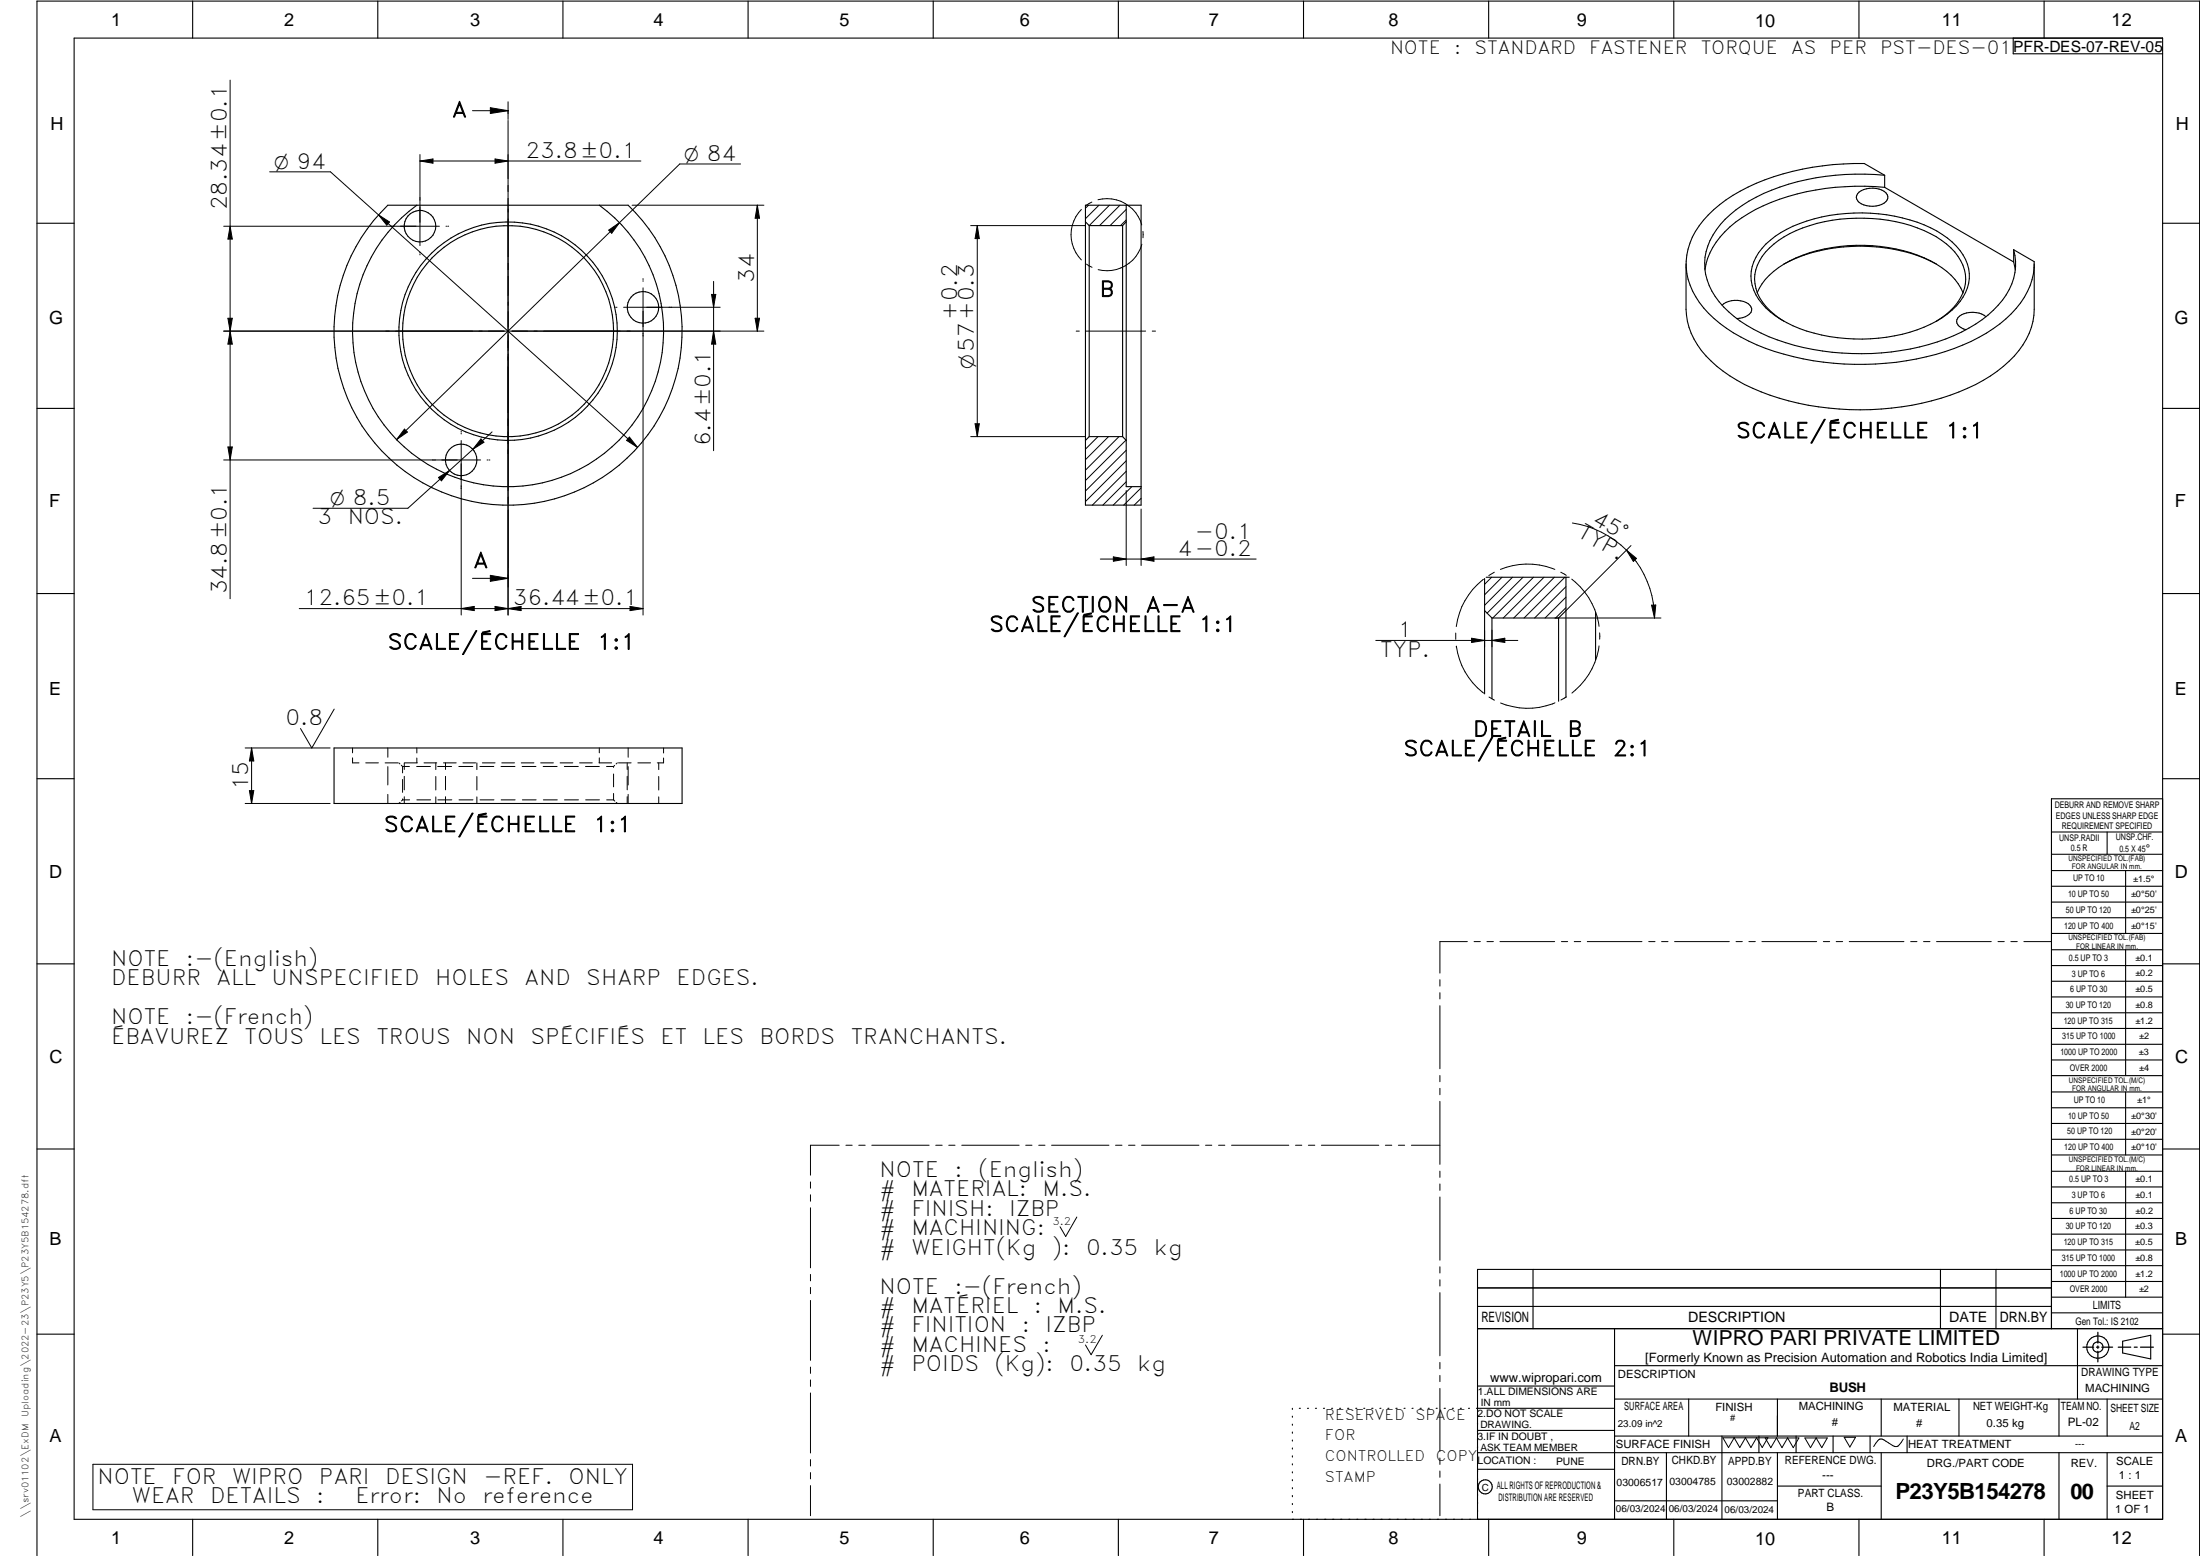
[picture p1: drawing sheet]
<svg xmlns="http://www.w3.org/2000/svg" width="594mm" height="420mm" viewBox="0 0 594 420" stroke-linecap="round" stroke-linejoin="round" font-family="sans-serif">
<g fill="none" stroke="#000" stroke-width=".3">
<path d="M20 10.3h564v400h-564zM52 .3v10M102 .3v10M152 .3v10M202 .3v10M252 .3v10M302 .3v10M352 .3v10M402 .3v10M452 .3v10M502 .3v10M543.6 10.3v4.2h40.4"/>
<path d="M552 .3v10M104.7 55.4h64.9a47 47 0 0 1 1.1 67 47 47 0 0 1-67 0 47 47 0 0 1 1-67zM112.6 55.4a42 42 0 0 0-6.6 62.1 42 42 0 0 0 62.4 0 42 42 0 0 0-6.6-62.1M293.1 59.9l1 1M293.1 55.4h15v81h-15zM304.1 59.9l-1 1M304.1 55.4v76h4M502 51.9a6.2 6.2 0 0 1 7.3 .2 1.86 1.86 0 0 1 .4 1.9 1.86 1.86 0 0 1-1.6 1.2 6.2 6.2 0 0 1-6.5-1 1.57 1.57 0 0 1 .4-2.3zM508.9 50.6l34.9 20.1M508.9 47.3l-5.5-3.1a67.7 67.7 0 0 0-35.5 8.5 27.4 27.4 0 0 0-11.6 13 16.6 16.6 0 0 0 2.6 16 38.4 38.4 0 0 0 17.9 12.4 76.8 76.8 0 0 0 53.2-.9 34.5 34.5 0 0 0 16.6-12.9 17.4 17.4 0 0 0 2.7-9.6l-5.5-3.3M508.9 47.3v3.3M508.9 50.6a65.4 65.4 0 0 0-34.8 6 27 27 0 0 0-12.4 11.7l-.6 1.6-.7 3"/>
<path d="M508.9 47.3a63.5 63.5 0 0 0-36.6 7 23 23 0 0 0-11.6 13.6 16.1 16.1 0 0 0 4.7 15 42.3 42.3 0 0 0 21.6 11 67.6 67.6 0 0 0 42.7-4.2 26.9 26.9 0 0 0 13.6-13 14.4 14.4 0 0 0 .5-9.3M10 60.3h10M294.1 60.9v57M294.1 60.9h9M303.1 60.9v57M455.3 71.2v12.3a20.7 20.7 0 0 0 8.3 15.4 55.8 55.8 0 0 0 27.5 11 74.2 74.2 0 0 0 42.4-6.1 30.1 30.1 0 0 0 14.5-13.8 16.5 16.5 0 0 0 1.3-6.5v-12.3M474.5 79a20.2 20.2 0 0 1 12.3-10.1 45.6 45.6 0 0 1 34.5 1.5 17.5 17.5 0 0 1 8.8 8.6M476.8 65.9a32.4 32.4 0 0 1 17.3-7.7 46 46 0 0 1 28.9 4.2 16.7 16.7 0 0 1 8.6 10.2 12.4 12.4 0 0 1-5.7 12.2 39.9 39.9 0 0 1-25.3 6.7 37.7 37.7 0 0 1-22.5-7.3 12.6 12.6 0 0 1-5.2-11 13.3 13.3 0 0 1 3.9-7.3zM522.8 71.2a46.4 46.4 0 0 0-41 0M543.8 70.7l.4 2.2M543.8 67.4v3.3M584 60.3h10"/>
<path d="M465 82.4a6 6 0 0 1 7.6 .1 1.68 1.68 0 0 1-.7 2.7 5.7 5.7 0 0 1-2.9 .8M522.8 86.8a15 15 0 0 0 7.9-10.2 12.7 12.7 0 0 0-6.4-11.7 40.1 40.1 0 0 0-25.3-5.9 38 38 0 0 0-18.7 5.9 13.5 13.5 0 0 0-6.5 10.5 12.5 12.5 0 0 0 5.2 9.4l2.8 2M536.3 85.5a6.1 6.1 0 0 0-7.6 .3 1.76 1.76 0 0 0 .9 2.7l1.3 .5M10 110.3h10M294.1 117.9h9M294.1 117.9l-1 1M303.1 117.9l1 1M584 110.3h10M400.9 156.2v31.2M401.3 155.9h22.5M422.9 155.9v32.4M10 160.3h10"/>
<path d="M400.9 164.9l2 2M402.9 166.9v21.8M402.9 166.9h18M420.9 166.9v22.5M422.9 164.9l-2 2M430.9 165.3v12.9M584 160.3h10M10 210.3h10M90.2 202h94v15h-94zM584 215.7h-30v143.1M584 210.3h10M554 224.7h30"/>
<path d="M554 230.7h30M554 235.1h30M554 239.3h30M569 224.7v6M574 235.1v17M554 243.6h30M554 247.8h30M554 252.1h30M554 256.5h30M574 256.5v33.9M10 260.3h10M554 260.7h30"/>
<path d="M554 265h30M554 269.2h30M554 273.5h30M554 277.7h30M584 260.3h10M554 282h30M554 286.2h30M554 290.4h30M554 294.9h30M554 299.1h30M574 294.9v17M10 310.3h10"/>
<path d="M554 303.4h30M554 307.6h30M554 311.9h30M554 316.3h30M574 316.3v34M584 310.3h10M554 320.5h30M554 324.8h30M554 329h30M554 333.2h30M554 337.5h30M399 358.8h185"/>
<path d="M399 352.8h155M399 347.8h155M414 342.8v16M436 358.8v51.5M524 342.8v16M539 342.8v16M554 341.8h30M554 346h30M554 350.3h30M554 354.5h30M554 342.8h-155v67.5M561 358.8v19"/>
<path d="M10 360.3h10M399 374.3h37M436 368.8h148M436 377.8h148M456 377.8v10M480 377.8v10M508 377.8v10M529 377.8v10M556 377.8v10M569 377.8v10M573.2 362.2l7.6-1.6v6.3l-7.6-1.6zM584 360.3h10"/>
<path d="M349 380.3v.3M349 382.4v.3M349 384.6v.3M349 386.7v.3M349 388.8v.3M349 391v.3M349 393.1v.3M349 395.3v.3M349 397.4v.3M349 399.5v.3M350.9 380.3h.2M353.1 380.3h.2"/>
<path d="M355.2 380.3h.3M357.4 380.3h.3M359.6 380.3h.3M361.7 380.3h.3M363.9 380.3h.3M366.1 380.3h.3M368.3 380.3h.2M370.4 380.3h.3M372.6 380.3h.3M374.8 380.3h.3M376.9 380.3h.4M379.1 380.3h.3"/>
<path d="M381.3 380.3h.3M383.4 380.3h.4M385.6 380.3h.3M387.8 380.3h.3M390 380.3h.3M392.2 380.3h.3M394.3 380.3h.3M396.5 380.3h.3M398.7 380.3h37.3M399 386.2h37M399 396.7h37M436 387.8h148"/>
<path d="M450 392.3v18M465 387.8v22.5M475 387.8v4.5M480 392.3v18M485 387.8v4.5M495 387.8v4.5M505 387.8v4.5M508 392.3v18M515 387.8v4.5M556 392.3v18M569 392.3v18M584 392.3h-185"/>
<path d="M52 410.3v9.7M102 410.3v9.7M152 410.3v9.7M202 410.3v9.7M252 410.3v9.7M302 410.3v9.7M349 401.7v.3M349 403.8v.4M349 406v.3M349 408.1v.3M352 410.3v9.7M402 410.3v9.7"/>
<path d="M436 405.3h44M452 410.3v9.7M480 401.3h28M502 410.3v9.7M552 410.3v9.7M569 401.3h15M10 420v-419.7h584v419.7"/>
<circle cx="113.4" cy="61.1" r="4.3"/>
<circle cx="137.2" cy="89.4" r="28.5"/>
<circle cx="137.2" cy="89.4" r="29.5"/>
<circle cx="173.6" cy="83" r="4.3"/>
<circle cx="124.5" cy="124.2" r="4.2"/>
<circle cx="566.5" cy="363.8" r="2.99"/>
<circle cx="566.5" cy="363.7" r="1.41"/>
<circle cx="401.1" cy="401.5" r="1.9"/>
</g>
<path d="M566.5 359.7v3M562.5 363.8h2.9M566.1 363.8h.7M566.5 363.4v.7M566.5 364.9v2.8M567.6 363.8h2.9M572 363.8h3.4M576.3 363.8h.8M578 363.8h3.5" fill="none" stroke="#000" stroke-width=".34"/>
<g fill="none" stroke="#000" stroke-width=".27">
<path d="M62.1 21.6v140.1M127.6 29.9h9.6M132.4 29.1l4.8 .8-4.8 .7zM137.2 27.5v4.8M137.2 32.5v133.6M72.8 46.4h16.4l13 11.6M102.2 58l70 62.8M102.2 58l3 1.9-.8 .9zM113.4 43.5h59.7M113.4 41.7v24.6M113.4 43.5l3.5-.6v1.2zM133.7 42.9l3.5 .6-3.5 .6z"/>
<path d="M170.7 55.4h35.6M200 44.3h-16.4l-16.3 15.8M204.5 55.4l.6 3.5h-1.2zM204.5 55.4v34M292 56.6a9.7 9.7 0 0 0 0 13.6M294 55.4l-.9 .8M294.8 54.6l-1.4 .8M296.5 53.9a9.7 9.7 0 0 1 11.8 6.8M296.7 55.4l-3.6 3.7M299.6 55.4l-5.5 5.5M302.4 55.4l-5.5 5.5M304.1 59.4l-1.5 1.5"/>
<path d="M304.1 56.6l-4.3 4.3M60.4 61.1h58.3M62.1 61.1l.6 3.5h-1.2zM113.4 68.1v.2M113.4 68.6v.2M120.4 61.1h.2M120.9 61.1h.3M164.4 62.1l2.9-2-2.1 2.9zM167.3 60.1l-60.2 58.6M173.6 77.7v88.4M173.6 75.2v.3M173.6 75.8v.2"/>
<path d="M192.1 79.5h1.2l-.6 3.5zM192.7 76v45.7M262.1 60.9h31M263.9 60.9v57M263.9 60.9l.5 3.5h-1.1zM293.4 71.3l1.5 .9M308.3 66a9.8 9.8 0 0 1-11.8 6.8M308.6 62.5v1.7M60.4 89.4h145.9M61.5 85.9h1.2l-.6 3.5zM62.1 89.4l.6 3.5h-1.2zM165.9 83h.3"/>
<path d="M166.4 83h.2M192.7 89.4l.6 3.5h-1.2zM194.5 83h-26.1M203.9 85.9h1.2l-.6 3.5zM290.6 89.4h.9M293.2 89.4h16.2M311.1 89.4h.9M109.2 115.9l.8 .8-2.9 2zM124.5 116.4v.3M124.5 117v.2M124.5 119v47.1M129.9 118.5l.8 .9-3 1.9z"/>
<path d="M132.9 116.6l-22.8 20.6h-25.6M170 118l2.2 2.8-3-1.9zM262.1 117.9h31M263.3 114.4h1.1l-.5 3.5zM296.5 117.9l-3.4 3.4M299.3 117.9l-6.2 6.2M302.2 117.9l-9.1 9.1M304.1 118.8l-11 11M60.4 124.2h69.4M61.5 120.7h1.2l-.6 3.5zM118.4 128.9l3-1.9-2.2 2.8zM131.5 124.2h.2"/>
<path d="M132 124.2h.3M304.1 124.4l-11 11M304.1 130.1l-6.3 6.3M304.1 121.6l-11 11M304.1 127.3l-9.1 9.1M304.1 132.5v20.2M305.6 131.4l-5 5M308.1 134.6l-1.8 1.8M308.1 131.7l-4.7 4.7M308.1 137.5v15.2M127.6 156.2h9.6M132.4 155.4l4.8 .8-4.8 .8z"/>
<path d="M297.1 151h42.1M300.6 150.4l3.5 .6-3.5 .6zM308.1 151l3.5-.6v1.2zM400.6 156.4a19.5 19.5 0 0 0-7.4 12.8M402.8 155.9l-1.9 1.9M403.5 154.5l-1.5 .9M405.6 155.9l-4.7 4.7M408.4 155.9l-7.5 7.5M411.3 155.9l-9.7 9.7M414.1 155.9l-11 11M416.9 155.9l-11 11M419.7 155.9l-10.9 11"/>
<path d="M419.9 153.8a19.4 19.4 0 0 0-14.7 0M421.5 154.5l1.4 .9M422.6 155.9l-11 11M422.9 158.4l-8.5 8.5M424.4 156.4a19.1 19.1 0 0 1 7.4 12.7M424.6 141.2a26.4 26.4 0 0 1 14.6 7.3M439.2 148.5l2.7 2.3-.8 .8zM439.2 148.5a26.2 26.2 0 0 1 7.6 18.4M440.4 147.3l-17.4 17.5M80.8 164.3h92.8M124.5 164.3l3.6-.6v1.2zM133.7 163.7l3.5 .6-3.5 .6z"/>
<path d="M137.2 164.3l3.5-.6v1.2zM170.1 163.7l3.5 .6-3.5 .6zM371.5 172.9h38.4M393.1 170.9v1.7M393.3 174.5a19.1 19.1 0 0 0 7.3 12.7M393.3 174.5h.1M397.4 172.3l3.5 .6-3.5 .6zM400.9 170.2v4.5M402.9 172.9l3.5-.6v1.2zM402.9 170.1v4.6M419.9 166.9h28.6M422.9 164.1l-2.8 2.8"/>
<path d="M422.9 161.2l-5.7 5.7M431.8 174.4a19.3 19.3 0 0 1-7.3 12.8M432 170.9v1.7M446 163.4h1.1l-.3 3.5zM90.2 191.5l-6 10.5-3.1-5.3M402.1 188.2l1.5 .9M419.9 189.8a19.1 19.1 0 0 1-14.7 0M423 188.2l-1.5 .8M66.2 202h22.9M66.2 217h22.9M67.3 213.5h1.2l-.6 3.5zM67.9 202v15"/>
<path d="M67.9 202l.6 3.5h-1.2zM95.2 204.6v1.4h1.7M95.2 202v1.3M98.8 206h3.4M104 206h3.4M104.7 202v2.5M104.7 207v5M104.7 214.5v2.5M107.7 206l.3 .3M108 216.7l-.3 .3M108.4 206.6l.3 .4M108.7 216h1.9"/>
<path d="M108.7 207h1.9M108.7 207v1.7M108.7 210.5v3.5M108.7 215.7v.3M108.7 216l-.3 .3M109.2 206v1.8M109.2 209.6v3.7M109.2 215.1v1.9M109.3 206h3.4M112.5 207h3.7M112.6 216h3.7M112.6 202v1.3"/>
<path d="M112.6 204.7v1.3M114.5 206h3.4M117.7 206v1.8M117.7 209.7v3.6M117.7 215.2v1.8M118.2 207h3.8M118.2 216h3.8M119.8 206h3.4M120.3 206v1.8M120.3 209.6v3.7M120.3 215.1v1.9M123.9 207h3.8"/>
<path d="M123.9 216h3.8M125 206h3.4M128.8 206v1.8M128.8 209.7v3.6M128.8 215.2v1.8M129.6 207h3.7M129.6 216h3.8M130.3 206h3.4M135.3 207h3.8M135.3 216h3.8M135.5 206h3.4M140.8 206h3.4"/>
<path d="M141 207h3.7M141 216h3.8M146 206h3.4M146.7 207h3.7M146.7 216h3.8M151.3 206h3.4M152.4 207h3.8M152.4 216h3.8M156.5 206h3.4M158.1 207h3.7M158.2 216h3.7M161.7 206h3.5"/>
<path d="M161.8 202v1.3M161.8 204.6v1.4M163.8 207h1.9M163.8 216h1.9M165.7 216l.3 .3M165.7 207v.2M165.7 209v3.5M165.7 214.2v1.8M166 206.7l-.3 .3M166.4 216.7l.3 .3M166.7 206l-.3 .3M167 206h3.4"/>
<path d="M169.4 206v1.8M169.4 209.6v3.7M169.4 215.1v1.9M169.6 202v2.5M169.6 207v5M169.6 214.5v2.5M172.2 206h3.5M177.9 206v1.8M177.9 209.7v3.6M177.9 215.2v1.8M179.2 204.7v1.3h-1.7M179.2 202v1.3"/>
<path d="M396.2 254.3h-7.4v8.5M398.1 254.3h1.6M401.5 254.3h1.8M405 254.3h14.8M421.6 254.3h1.7M425.1 254.3h1.7M428.6 254.3h14.8M445.2 254.3h1.7M448.7 254.3h1.7M452.2 254.3h14.8M468.8 254.3h1.7M472.3 254.3h1.7"/>
<path d="M475.8 254.3h14.8M492.4 254.3h1.7M495.8 254.3h1.8M499.4 254.3h14.7M516 254.3h1.6M519.4 254.3h1.8M522.9 254.3h14.8M539.5 254.3h1.7M543 254.3h1.7M546.5 254.3h7.4M388.8 264.5v1.8M388.8 268.1v1.6"/>
<path d="M388.8 271.6v17M388.8 290.4v1.7M388.8 293.9v1.7M388.8 297.4v17M218.9 319.2v1.6M226.6 309.2h-7.7v8.1M228.4 309.2h1.7M231.9 309.2h1.7M235.4 309.2h15.5M252.7 309.2h1.7M256.2 309.2h1.7M259.7 309.2h15.5"/>
<path d="M277 309.2h1.7M280.5 309.2h1.7M284 309.2h15.5M301.2 309.2h1.8M304.8 309.2h1.7M308.3 309.2h15.5M325.5 309.2h1.7M329.1 309.2h1.6M332.6 309.2h15.4M349.8 309.2h1.7M353.3 309.2h1.7M356.8 309.2h15.5"/>
<path d="M374.1 309.2h1.7M377.6 309.2h1.7M381.1 309.2h7.7M388.8 316.2v1.7M388.8 319.7v1.7M218.9 322.6v1.8M218.9 326.1v16.2M290.8 328.6l-3 5.3-1.5-2.6M388.8 323.2v17.1M218.9 344.1v1.8M218.9 347.6v1.7M218.9 351.2v16.1"/>
<path d="M388.8 342.1v1.6M388.8 345.6v1.7M388.8 349v17.1M218.9 369.1v1.7M218.9 372.6v1.8M218.9 376.1v16.2M297.7 360.6l-3.1 5.2-1.5-2.6M388.8 367.9v1.7M388.8 371.4v1.7M388.8 374.9v17M25.1 395.4h145.7v12.3h-145.7zM218.9 394.1v1.8"/>
<path d="M218.9 397.6v1.7M388.8 393.7v1.7M388.8 397.2v1.7M465.2 388.2h12.2l-1.5 2.7-1.6-2.7-1.5 2.7-1.5-2.7-1.5 2.7-1.5-2.7-1.5 2.7zM476.7 388.3h9.1l-1.6 2.6-1.5-2.6-1.5 2.6-1.5-2.6-1.5 2.6zM487.4 388.3h6l-1.5 2.6-1.5-2.6-1.5 2.6zM498 388.1h3.1l-1.6 2.6zM514 388.6l-1.1 1.5a1.2 1.2 0 0 1-1.8 .3l-1.8-1.2a1.55 1.55 0 0 0-1.6-.6 1.55 1.55 0 0 0-1.2 1.1l-.5 .9M218.9 401.2v8.1M388.8 400.7v8.6"/>
</g>
<g fill="#000">
<path d="M132.4 29.1l4.8 .8-4.8 .7zM102.2 58l3 1.9-.8 .9zM113.4 43.5l3.5-.6v1.2zM133.7 42.9l3.5 .6-3.5 .6zM204.5 55.4l.6 3.5h-1.2zM62.1 61.1l.6 3.5h-1.2zM164.4 62.1l2.9-2-2.1 2.9zM192.1 79.5h1.2l-.6 3.5zM263.9 60.9l.5 3.5h-1.1zM61.5 85.9h1.2l-.6 3.5zM62.1 89.4l.6 3.5h-1.2zM192.7 89.4l.6 3.5h-1.2z"/>
<path d="M203.9 85.9h1.2l-.6 3.5zM109.2 115.9l.8 .8-2.9 2zM129.9 118.5l.8 .9-3 1.9zM170 118l2.2 2.8-3-1.9zM263.3 114.4h1.1l-.5 3.5zM61.5 120.7h1.2l-.6 3.5zM118.4 128.9l3-1.9-2.2 2.8zM132.4 155.4l4.8 .8-4.8 .8zM300.6 150.4l3.5 .6-3.5 .6zM308.1 151l3.5-.6v1.2zM439.2 148.5l2.7 2.3-.8 .8zM124.5 164.3l3.6-.6v1.2z"/>
<path d="M133.7 163.7l3.5 .6-3.5 .6zM137.2 164.3l3.5-.6v1.2zM170.1 163.7l3.5 .6-3.5 .6zM397.4 172.3l3.5 .6-3.5 .6zM402.9 172.9l3.5-.6v1.2zM446 163.4h1.1l-.3 3.5zM67.9 202l.6 3.5h-1.2zM67.3 213.5h1.2l-.6 3.5z"/>
</g>
<text font-size="6" x="511.8" y="404.8">P23Y5B154278</text>
<text font-size="5.9" x="559.1" y="404.7">00</text>
<g font-size="5.7">
<text x="122.1" y="31.6">A</text>
<text x="141.9" y="42.6">23.8±0.1</text>
<text x="61.2" y="56.8" transform="rotate(-90 61.2 56.8)">28.34±0.1</text>
<text x="203.7" y="76.4" transform="rotate(-90 203.7 76.4)">34</text>
<text x="296.9" y="80.1">B</text>
<text x="258.4" y="86.4" transform="rotate(-90 258.4 86.4)">+0.2</text>
<text x="468.8" y="118.3">SCALE/ÉCHELLE</text>
<text x="525.3" y="118.3">1:1</text>
<text x="191.8" y="120.5" transform="rotate(-90 191.8 120.5)">6.4±0.1</text>
<text x="85.8" y="141.6">3</text>
<text x="93.9" y="141.6">NOS.</text>
<text x="429.7" y="141.1" transform="rotate(30 429.7 141.1)">45°</text>
<text x="322.7" y="145.5">-0.1</text>
<text x="425.7" y="144.8" transform="rotate(30 425.7 144.8)">TYP.</text>
<text x="127.8" y="153.3">A</text>
<text x="318" y="150.1">4-0.2</text>
<text x="61.2" y="160.4" transform="rotate(-90 61.2 160.4)">34.8±0.1</text>
<text x="82" y="163.4">12.65±0.1</text>
<text x="138.5" y="163.4">36.44±0.1</text>
<text x="278.4" y="165.3">SECTION</text>
<text x="309.4" y="165.3">A-A</text>
<text x="267.1" y="170.6">SCALE/ÉCHELLE</text>
<text x="323.7" y="170.6">1:1</text>
<text x="377.5" y="172">1</text>
<text x="104.7" y="175.3">SCALE/ÉCHELLE</text>
<text x="161.2" y="175.3">1:1</text>
<text x="372.7" y="177.3">TYP.</text>
<text x="77.1" y="195.8">0.8</text>
<text x="397.8" y="198.9">DETAIL</text>
<text x="423.3" y="198.9">B</text>
<text x="379" y="204.1">SCALE/ÉCHELLE</text>
<text x="435.5" y="204.1">2:1</text>
<text x="67" y="213.4" transform="rotate(-90 67 213.4)">15</text>
<text x="103.7" y="224.6">SCALE/ÉCHELLE</text>
<text x="160.2" y="224.6">1:1</text>
<text x="30" y="260.8">NOTE</text>
<text x="50.2" y="260.8">:-(English)</text>
<text x="30" y="266.1">DEBURR</text>
<text x="58.5" y="266.1">ALL</text>
<text x="73.4" y="266.1">UNSPECIFIED</text>
<text x="117.5" y="266.1">HOLES</text>
<text x="141.7" y="266.1">AND</text>
<text x="158.3" y="266.1">SHARP</text>
<text x="182.7" y="266.1">EDGES.</text>
<text x="30" y="276.6">NOTE</text>
<text x="30" y="281.8">ÉBAVUREZ</text>
<text x="50.2" y="276.6">:-(French)</text>
<text x="66" y="281.8">TOUS</text>
<text x="86.3" y="281.8">LES</text>
<text x="101.6" y="281.8">TROUS</text>
<text x="125.9" y="281.8">NON</text>
<text x="143.3" y="281.8">SPÉCIFIÉS</text>
<text x="178.4" y="281.8">ET</text>
<text x="189.7" y="281.8">LES</text>
<text x="205.1" y="281.8">BORDS</text>
<text x="229.7" y="281.8">TRANCHANTS.</text>
<text x="237.5" y="317.8">NOTE</text>
<text x="257.7" y="317.8">:</text>
<text x="264.1" y="317.8">(English)</text>
<text x="237.5" y="323">#</text>
<text x="246.1" y="323">MATERIAL:</text>
<text x="281.5" y="323">M.S.</text>
<text x="237.5" y="328.3">#</text>
<text x="246.1" y="328.3">FINISH:</text>
<text x="272.5" y="328.3">IZBP</text>
<text x="237.5" y="333.5">#</text>
<text x="246.1" y="333.5">MACHINING:</text>
<text x="237.5" y="338.8">#</text>
<text x="246.1" y="338.8">WEIGHT(Kg</text>
<text x="284" y="338.8">):</text>
<text x="293.3" y="338.8">0.35</text>
<text x="311.6" y="338.8">kg</text>
<text x="237.5" y="349.3">NOTE</text>
<text x="257.7" y="349.3">:-(French)</text>
<text x="237.5" y="354.5">#</text>
<text x="237.5" y="359.8">#</text>
<text x="246.1" y="359.8">FINITION</text>
<text x="246.1" y="354.5">MATÉRIEL</text>
<text x="275.9" y="359.8">:</text>
<text x="279.2" y="354.5">:</text>
<text x="282.3" y="359.8">IZBP</text>
<text x="285.6" y="354.5">M.S.</text>
<text x="237.5" y="365">#</text>
<text x="246.1" y="365">MACHINES</text>
<text x="281.5" y="365">:</text>
<text x="237.5" y="370.3">#</text>
<text x="246.1" y="370.3">POIDS</text>
<text x="268.5" y="370.3">(Kg):</text>
<text x="288.8" y="370.3">0.35</text>
<text x="307.1" y="370.3">kg</text>
<text x="26.3" y="400.6">NOTE</text>
<text x="46.5" y="400.6">FOR</text>
<text x="62.7" y="400.6">WIPRO</text>
<text x="86.1" y="400.6">PARI</text>
<text x="104" y="400.6">DESIGN</text>
<text x="130.5" y="400.6">-REF.</text>
<text x="153.5" y="400.6">ONLY</text>
<text x="35.6" y="405.9">WEAR</text>
<text x="56.7" y="405.9">DETAILS</text>
<text x="85.4" y="405.9">:</text>
<text x="96" y="405.9">Error:</text>
<text x="117.9" y="405.9">No</text>
<text x="130.3" y="405.9">reference</text>
</g>
<text font-size="5.6" x="457" y="363.2">WIPRO PARI PRIVATE LIMITED</text>
<g font-size="5.4">
<text x="74" y="45.6">O 94</text>
<text x="184.8" y="43.4">O 84</text>
<text x="263" y="99.7" transform="rotate(-90 263 99.7)">O57+0.3</text>
<text x="89.2" y="136.4">O 8.5</text>
</g>
<g font-size="4.9">
<text x="30" y="6.9">1</text>
<text x="76.7" y="6.9">2</text>
<text x="127" y="6.9">3</text>
<text x="176.5" y="6.9">4</text>
<text x="226.7" y="6.9">5</text>
<text x="275.4" y="6.9">6</text>
<text x="326.4" y="6.9">7</text>
<text x="375" y="6.9">8</text>
<text x="425.8" y="6.9">9</text>
<text x="473.9" y="7.3">10</text>
<text x="524.3" y="6.9">11</text>
<text x="570.2" y="6.9">12</text>
<text x="375.4" y="14.5">NOTE</text>
<text x="392.7" y="14.5">:</text>
<text x="398.2" y="14.5">STANDARD</text>
<text x="429.2" y="14.5">FASTENER</text>
<text x="459.2" y="14.5">TORQUE</text>
<text x="483.7" y="14.5">AS</text>
<text x="494.1" y="14.5">PER</text>
<text x="507.7" y="14.5">PST-DES-01</text>
<text x="13.6" y="35.1">H</text>
<text x="587.6" y="35.1">H</text>
<text x="13.2" y="87.5">G</text>
<text x="587.2" y="87.5">G</text>
<text x="13.2" y="137">F</text>
<text x="587.2" y="137">F</text>
<text x="13.2" y="187.6">E</text>
<text x="587.2" y="187.6">E</text>
<text x="13.2" y="237">D</text>
<text x="587.2" y="237">D</text>
<text x="13.4" y="287.1">C</text>
<text x="587.4" y="287.1">C</text>
<text x="13.4" y="336.2">B</text>
<text x="587.4" y="336.2">B</text>
<text x="13.4" y="389.3">A</text>
<text x="587.4" y="389.3">A</text>
<text x="30" y="416.9">1</text>
<text x="76.7" y="416.9">2</text>
<text x="127" y="416.9">3</text>
<text x="176.5" y="416.9">4</text>
<text x="226.7" y="416.9">5</text>
<text x="275.4" y="416.9">6</text>
<text x="326.4" y="416.9">7</text>
<text x="375" y="416.9">8</text>
<text x="425.8" y="416.9">9</text>
<text x="473.9" y="417.3">10</text>
<text x="524.3" y="416.9">11</text>
<text x="570.2" y="416.9">12</text>
</g>
<text font-size="4.2" x="543.6" y="14">PFR-DES-07-REV-05</text>
<g font-size="3.9">
<text x="400" y="357.1">REVISION</text>
<text x="455.9" y="357.1">DESCRIPTION</text>
<text x="526.4" y="357.1">DATE</text>
<text x="540" y="357.1">DRN.BY</text>
<text x="357.8" y="383.3">RESERVED</text>
<text x="382.3" y="383.3">SPACE</text>
<text x="357.8" y="388.9">FOR</text>
<text x="357.8" y="394.5">CONTROLLED</text>
<text x="387.8" y="394.5">COPY</text>
<text x="357.8" y="400">STAMP</text>
</g>
<text font-size="3.6" x="494.1" y="375.8">BUSH</text>
<g font-size="3.5">
<text x="444.3" y="367.7">[Formerly Known as Precision Automation and Robotics India Limited]</text>
<text x="402.4" y="373.3">www.wipropari.com</text>
</g>
<g font-size="3.1">
<text x="565.1" y="353.5">LIMITS</text>
<text x="562" y="371.7">DRAWING TYPE</text>
<text x="436.9" y="372.1">DESCRIPTION</text>
<text x="563.1" y="375.9">MACHINING</text>
<text x="438.6" y="380.8">SURFACE AREA</text>
<text x="463.2" y="380.9">FINISH</text>
<text x="485.7" y="380.8">MACHINING</text>
<text x="511.3" y="380.9">MATERIAL</text>
<text x="532.8" y="380.7">NET WEIGHT-Kg</text>
<text x="556.5" y="380.7">TEAM NO.</text>
<text x="569.9" y="381.2">SHEET SIZE</text>
<text x="494.6" y="385.1">#</text>
<text x="517.4" y="385.3">#</text>
<text x="536.4" y="385.3">0.35 kg</text>
<text x="558.4" y="385.1">PL-02</text>
<text x="575" y="386.1">A2</text>
<text x="436.3" y="391">SURFACE FINISH</text>
<text x="437.8" y="395.5">DRN.BY</text>
<text x="451.4" y="395.4">CHKD.BY</text>
<text x="466.6" y="395.5">APPD.BY</text>
<text x="482" y="395.4">REFERENCE DWG.</text>
<text x="515.3" y="391.1">HEAT TREATMENT</text>
<text x="571.4" y="395.6">SCALE</text>
<text x="492.1" y="399.4">---</text>
<text x="520.4" y="396.2">DRG./PART CODE</text>
<text x="559.2" y="396.1">REV.</text>
<text x="572.2" y="399.5">1 : 1</text>
<text x="485.5" y="404.3">PART CLASS.</text>
<text x="493.2" y="407.9">B</text>
<text x="571.4" y="404.7">SHEET</text>
<text x="571.2" y="408.4">1 OF 1</text>
</g>
<text font-size="3" x="579.5" y="230.1">°</text>
<g font-size="2.8">
<text x="284.2" y="330.8">3.2</text>
<text x="560.4" y="357.7">Gen Tol.: IS 2102</text>
<text x="291.1" y="362.8">3.2</text>
<text x="399.1" y="376.6">1.ALL DIMENSIONS ARE</text>
<text x="399" y="382.7">2.DO NOT SCALE</text>
<text x="399" y="388.7">3.IF IN DOUBT ,</text>
<text x="399" y="395.4">LOCATION :</text>
<text x="420.2" y="395.6">PUNE</text>
<text x="404.2" y="402">ALL RIGHTS OF REPRODUCTION &amp;</text>
<text x="436.5" y="401.2">03006517</text>
<text x="450.8" y="400.9">03004785</text>
<text x="466.3" y="401">03002882</text>
<text x="404.7" y="405.4">DISTRIBUTION ARE RESERVED</text>
</g>
<g font-size="2.7">
<text x="399.9" y="379.7">IN mm</text>
<text x="399.7" y="385.7">DRAWING.</text>
<text x="436.9" y="385.4">23.09 in^2</text>
<text x="399.7" y="391.8">ASK TEAM MEMBER</text>
<text x="400.1" y="402.5">C</text>
<text x="436.4" y="408.3">06/03/2024</text>
<text x="450.6" y="408.4">06/03/2024</text>
<text x="465.7" y="408.5">06/03/2024</text>
</g>
<g font-size="2.5">
<text x="554.9" y="218.3">DEBURR AND REMOVE SHARP</text>
<text x="555.2" y="221">EDGES UNLESS SHARP EDGE</text>
<text x="556.1" y="227.1">UNSP.RADII</text>
<text x="556.8" y="223.8">REQUIREMENT SPECIFIED</text>
<text x="571.4" y="226.9">UNSP.CHF.</text>
<text x="559.2" y="229.9">0.5 R</text>
<text x="572.3" y="230.1">0.5 X 45</text>
<text x="559.8" y="238">UP TO 10</text>
<text x="576.1" y="238.1">±1.5°</text>
<text x="558.5" y="242.2">10 UP TO 50</text>
<text x="575.5" y="242.3">±0°50'</text>
<text x="557.4" y="250.7">120 UP TO 400</text>
<text x="557.9" y="246.5">50 UP TO 120</text>
<text x="575.5" y="250.7">±0°15'</text>
<text x="575.5" y="246.5">±0°25'</text>
<text x="558.7" y="259.4">0.5 UP TO 3</text>
<text x="559.5" y="263.7">3 UP TO 6</text>
<text x="576.6" y="263.6">±0.2</text>
<text x="576.6" y="259.4">±0.1</text>
<text x="559" y="267.9">6 UP TO 30</text>
<text x="576.6" y="267.9">±0.5</text>
<text x="557.8" y="272.2">30 UP TO 120</text>
<text x="576.6" y="272.2">±0.8</text>
<text x="556.9" y="280.7">315 UP TO 1000</text>
<text x="557.3" y="276.4">120 UP TO 315</text>
<text x="576.6" y="276.4">±1.2</text>
<text x="577.7" y="280.7">±2</text>
<text x="556.4" y="284.9">1000 UP TO 2000</text>
<text x="577.6" y="284.9">±3</text>
<text x="558.9" y="289.2">OVER 2000</text>
<text x="577.7" y="289.3">±4</text>
<text x="560" y="297.9">UP TO 10</text>
<text x="577.1" y="297.9">±1°</text>
<text x="558.5" y="302.1">10 UP TO 50</text>
<text x="575.5" y="302.1">±0°30'</text>
<text x="557.4" y="310.6">120 UP TO 400</text>
<text x="558.2" y="306.3">50 UP TO 120</text>
<text x="575.5" y="310.6">±0°10'</text>
<text x="575.5" y="306.4">±0°20'</text>
<text x="558.8" y="319.2">0.5 UP TO 3</text>
<text x="559.4" y="323.4">3 UP TO 6</text>
<text x="576.6" y="319.2">±0.1</text>
<text x="576.6" y="323.5">±0.1</text>
<text x="558.9" y="327.7">6 UP TO 30</text>
<text x="576.7" y="327.7">±0.2</text>
<text x="557.8" y="332">30 UP TO 120</text>
<text x="576.6" y="332">±0.3</text>
<text x="556.8" y="340.5">315 UP TO 1000</text>
<text x="557.3" y="336.3">120 UP TO 315</text>
<text x="576.6" y="336.3">±0.5</text>
<text x="576.6" y="340.5">±0.8</text>
<text x="556.2" y="344.7">1000 UP TO 2000</text>
<text x="576.6" y="344.7">±1.2</text>
<text x="558.9" y="349">OVER 2000</text>
<text x="577.6" y="349">±2</text>
<text x="467.2" y="383.8">#</text>
<text x="560.4" y="390.7">---</text>
</g>
<g font-size="2.4">
<text x="7.7" y="382.7" transform="rotate(-90 7.7 382.7)">Uploading\2022-23\P23Y5\P23Y5B154278.dft</text>
<text x="7.7" y="409.8" transform="rotate(-90 7.7 409.8)">\\srv01102\ExDM</text>
</g>
<g font-size="2.1">
<text x="558.5" y="232.4">UNSPECIFIED TOL.(FAB)</text>
<text x="559.5" y="234.7">FOR ANGULAR IN mm.</text>
<text x="558.6" y="253.9">UNSPECIFIED TOL.(FAB)</text>
<text x="560.7" y="256.3">FOR LINEAR IN mm.</text>
<text x="558.7" y="292.3">UNSPECIFIED TOL.(M/C)</text>
<text x="559.6" y="294.7">FOR ANGULAR IN mm.</text>
<text x="558.7" y="313.7">UNSPECIFIED TOL.(M/C)</text>
<text x="560.6" y="316.1">FOR LINEAR IN mm.</text>
</g>
</svg>
